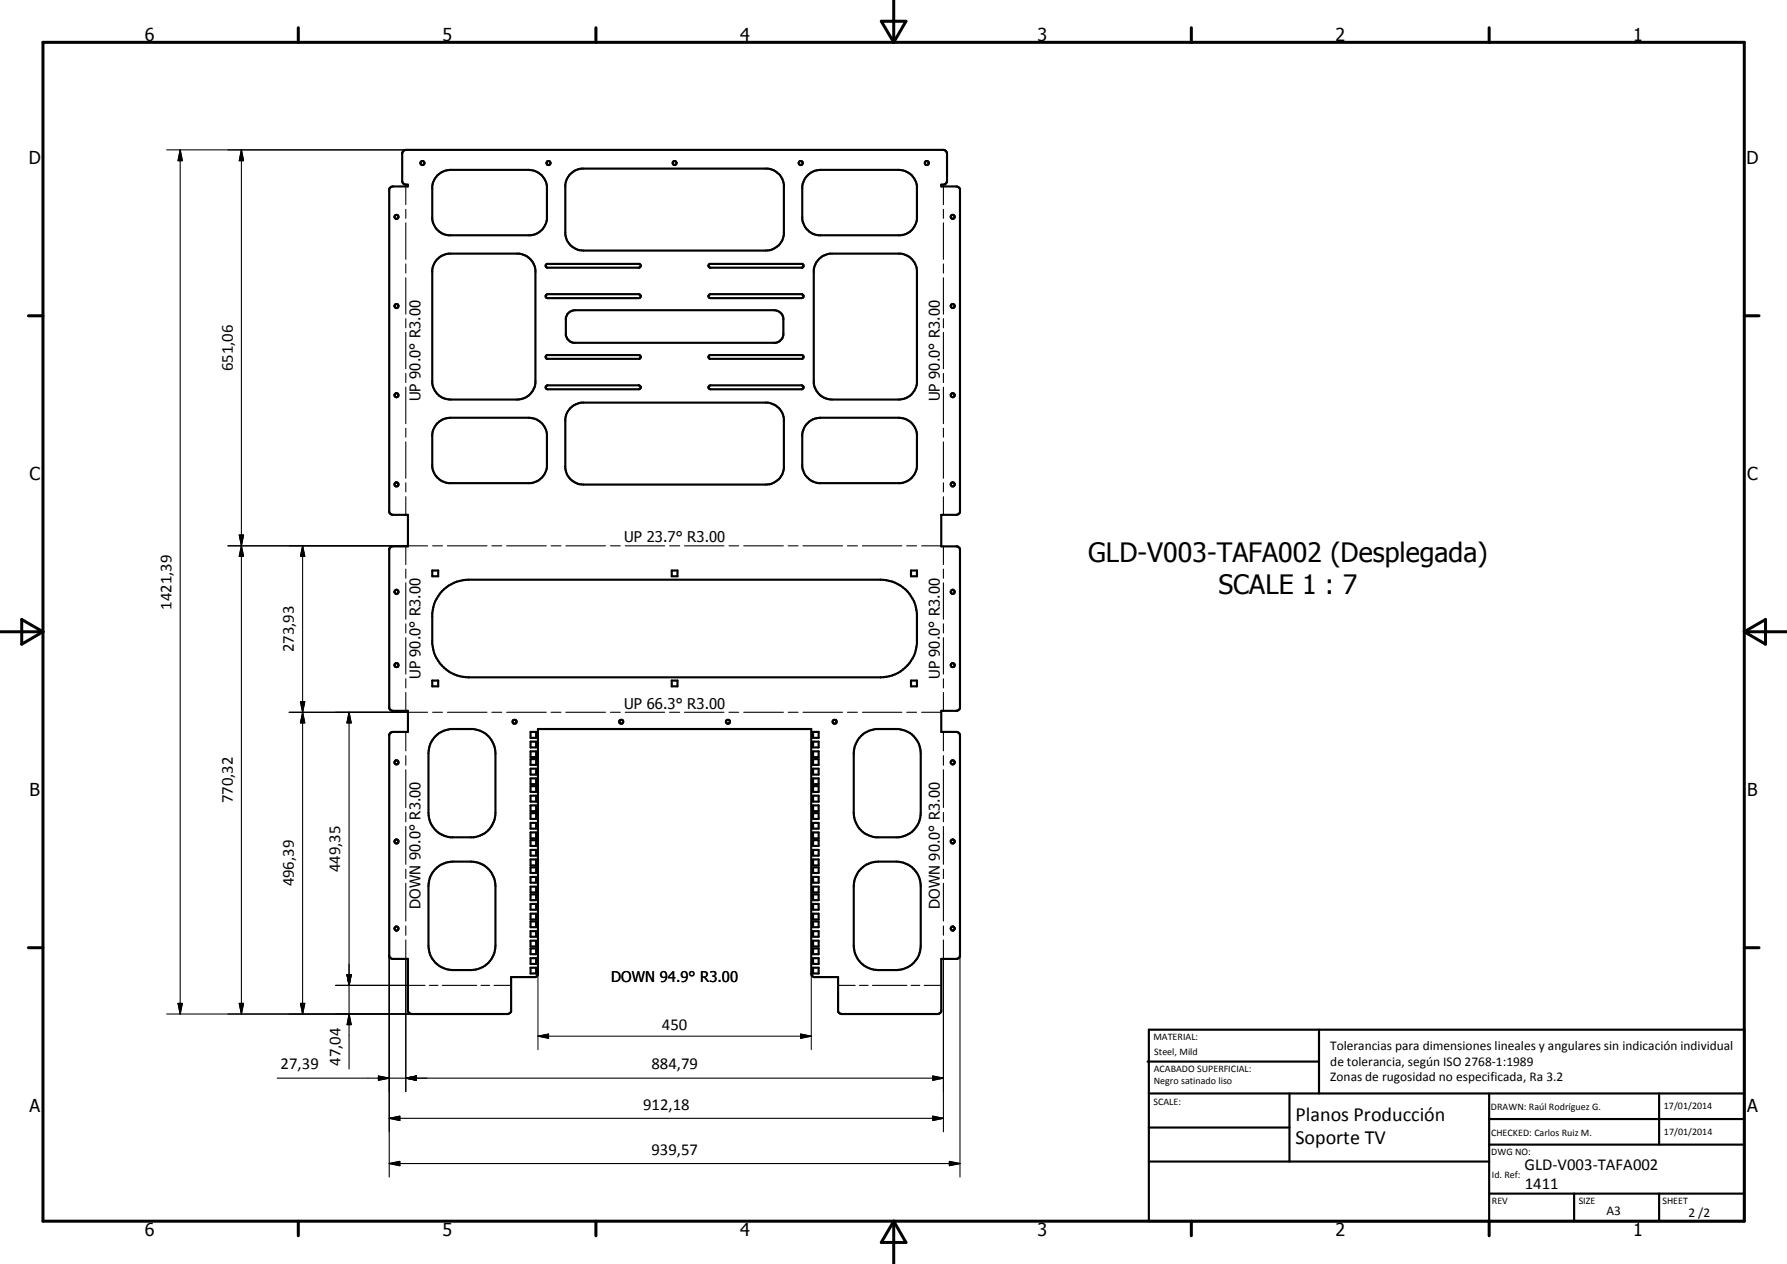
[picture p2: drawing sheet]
<svg xmlns="http://www.w3.org/2000/svg" width="420mm" height="297mm" viewBox="0 0 420 297" stroke-linecap="round" stroke-linejoin="round" font-family="sans-serif">
<g fill="none" stroke="#000" stroke-width=".51">
<path d="M94.8 35.5l.7-.3h126.3l.6 .3 .3 .6v6.4l-.3 .6-.4 .2-.7 .1v.4h3.6l.4 .1 .4 .5v76l-.2 .3-.6 .3h-3.6v7.4h3.8l.6 .6v37.4l-.4 .5-.4 .1h-3.6v5h3.6l.4 .1 .4 .5v52.1l-.6 .6h-3.8v12.4l-.4 .5-.4 .1h-22.8l-.6-.6v-8.1h-5.7l-.5-.4-.2-.4v-57.5h-64.2v57.5l-.1 .4-.6 .4h-5.6v8.1l-.7 .6h-22.7l-.8-.4-.1-.2v-12.4h-3.8l-.6-.6v-52.1l.4-.5 .5-.1h3.5v-5h-3.5l-.5-.1-.4-.5v-37.4l.6-.6h3.8v-7.4h-3.5l-.6-.3-.3-.3v-76l.4-.5 .5-.1h3.5v-.4l-.7-.1-.4-.2-.2-.6v-6.4zM102.9 41.2a4.4 4.4 0 0 1 3-1.3h18.4a4.4 4.4 0 0 1 4.3 3.8v7.8a4.3 4.3 0 0 1-3.8 3.8h-19.4a4.3 4.3 0 0 1-3.8-3.8v-7.8a4.2 4.2 0 0 1 1.3-2.5zM134.1 40.9a4.1 4.1 0 0 1 2.6-1.3h43.8a4.3 4.3 0 0 1 3.8 3.8v11.7a4.2 4.2 0 0 1-4.3 3.8h-42.8a4.3 4.3 0 0 1-4.3-3.8v-11.7l.4-1.4zM189.9 41.2l.3-.3a4.1 4.1 0 0 1 2.7-1h18.4a4.3 4.3 0 0 1 4.3 3.8v7.8a4.3 4.3 0 0 1-3.8 3.8h-19.4a4.3 4.3 0 0 1-3.8-3.8v-7.8l.7-1.7zM102.9 60.9l1.1-.9 1.4-.4h16.7a4.4 4.4 0 0 1 3.8 3.8v26.7a4.3 4.3 0 0 1-4.3 3.8h-15.7a4.4 4.4 0 0 1-4.3-3.8v-26.7l.5-1.4zM128.3 69.4l.5-.3h21.4l.3 .2 .2 .4-.2 .3-.3 .1h-21.4l-.5-.3zM128.3 62.2l.3-.2h21.7l.4 .5-.4 .4h-21.7l-.3-.2zM133.4 73.8l.8-.6 1-.3h46.8a2.24 2.24 0 0 1 2.2 1.8l-.1 4.4-.8 1.1-.9 .4-47.9-.1a2.19 2.19 0 0 1-1.5-1.7v-4.1zM166.7 69.3l.3-.2h21.5a.47 .47 0 0 1 .4 .5 .47 .47 0 0 1-.4 .5h-21.5l-.3-.1-.1-.3zM166.7 62.1l21.9-.1 .3 .5-.3 .4h-21.7l-.3-.4zM192.6 60.9l1.1-.9 1.4-.4h16.7a4.4 4.4 0 0 1 3.8 3.8v26.7a4.2 4.2 0 0 1-4.3 3.8h-15.7a4.4 4.4 0 0 1-4.3-3.8v-26.7l.5-1.4zM102.9 99.4l1.1-.8 1.9-.4h18.4a4.3 4.3 0 0 1 4.3 3.8v7.7a4.4 4.4 0 0 1-3.8 3.8h-19.4a4.4 4.4 0 0 1-3.8-3.8v-7.7l.5-1.4z"/>
<path d="M128.3 83.7l.3-.3h21.7l.4 .5-.4 .4h-21.7l-.3-.2zM128.3 90.8l.5-.2h21.4l.3 .1 .2 .4-.5 .4h-21.4l-.5-.3zM134.1 95.8l1.2-.8 1.4-.4h43.8a4.3 4.3 0 0 1 3.8 3.8v11.7a4.2 4.2 0 0 1-4.3 3.8h-42.8a4.3 4.3 0 0 1-4.3-3.8l.1-12.2a4 4 0 0 1 1.1-2.1zM166.7 90.7l.3-.1h21.5a.47 .47 0 0 1 .4 .4 .47 .47 0 0 1-.4 .5h-21.5l-.4-.4zM166.7 83.5l21.9-.1 .3 .5-.3 .4h-21.7l-.3-.4zM189.6 99.8l1.4-1.2 1.9-.4h18.4a4.3 4.3 0 0 1 4.3 3.8v7.7a4.4 4.4 0 0 1-3.8 3.8h-19.4a4.4 4.4 0 0 1-3.8-3.8v-7.7l.4-1.4zM101.6 134.1h1.4v1.3h-1.4zM103.9 139a8.6 8.6 0 0 1 6.3-2.8h96.8a8.6 8.6 0 0 1 8.6 7.9v7.2a8.6 8.6 0 0 1-8.6 7.9h-96.8a8.6 8.6 0 0 1-8.6-7.9v-7.2l.3-1.4a7.6 7.6 0 0 1 2-3.7zM157.9 134.1h1.4v1.3h-1.4zM214.2 134.1h1.4v1.3h-1.4zM101.6 159.9h1.4v1.4h-1.4zM157.9 159.9h1.4v1.4h-1.4z"/>
<path d="M214.2 159.9h1.4v1.4h-1.4zM102.4 173a5.4 5.4 0 0 1 3.5-1.7h5.4a5.8 5.8 0 0 1 5.2 5.7v14.1a5.8 5.8 0 0 1-5.2 5.7h-5.4a5.8 5.8 0 0 1-5.2-5.7v-14.1a5.5 5.5 0 0 1 1.7-4zM124.7 172h1.4v1.4h-1.4zM124.7 174.3h1.4v1.3h-1.4zM124.7 176.6h1.4v1.3h-1.4zM124.7 178.4h1.4v1.3h-1.4zM191.2 172h1.3v1.4h-1.3zM191.2 174.3h1.3v1.3h-1.3zM191.2 176.6h1.3v1.3h-1.3zM191.2 178.4h1.3v1.3h-1.3zM202.4 173a5.4 5.4 0 0 1 3.5-1.7h5.4a5.8 5.8 0 0 1 5.2 5.7v14.1a5.8 5.8 0 0 1-5.2 5.7h-5.4a5.8 5.8 0 0 1-5.2-5.7v-14.1a6 6 0 0 1 1.7-4zM124.7 180.6h1.4v1.4h-1.4z"/>
<path d="M124.7 182.9h1.4v1.4h-1.4zM124.7 184.7h1.4v1.4h-1.4zM124.7 187h1.4v1.4h-1.4zM124.7 189.3h1.4v1.3h-1.4zM124.7 191.1h1.4v1.3h-1.4zM124.7 193.4h1.4v1.3h-1.4zM124.7 195.6h1.4v1.4h-1.4zM124.7 197.4h1.4v1.4h-1.4zM124.7 199.7h1.4v1.4h-1.4zM191.2 180.6h1.3v1.4h-1.3zM191.2 182.9h1.3v1.4h-1.3zM191.2 184.7h1.3v1.4h-1.3z"/>
<path d="M191.2 187h1.3v1.4h-1.3zM191.2 189.3h1.3v1.3h-1.3zM191.2 191.1h1.3v1.3h-1.3zM191.2 193.4h1.3v1.3h-1.3zM191.2 195.6h1.3v1.4h-1.3zM191.2 197.4h1.3v1.4h-1.3zM191.2 199.7h1.3v1.4h-1.3zM102.4 204.2a5.7 5.7 0 0 1 4.1-1.7h4.3a5.8 5.8 0 0 1 5.7 5.7v14a5.8 5.8 0 0 1-5.7 5.8h-4.3a5.8 5.8 0 0 1-5.8-5.8v-14a5.5 5.5 0 0 1 1.7-4zM124.7 202h1.4v1.4h-1.4zM124.7 203.8h1.4v1.3h-1.4zM124.7 206.1h1.4v1.3h-1.4zM124.7 208.4h1.4v1.3h-1.4z"/>
<path d="M124.7 210.2h1.4v1.3h-1.4zM124.7 212.4h1.4v1.4h-1.4zM124.7 214.7h1.4v1.4h-1.4zM124.7 216.5h1.4v1.4h-1.4zM124.7 218.8h1.4v1.3h-1.4zM191.2 202h1.3v1.4h-1.3zM191.2 203.8h1.3v1.3h-1.3zM191.2 206.1h1.3v1.3h-1.3zM191.2 208.4h1.3v1.3h-1.3zM191.2 210.2h1.3v1.3h-1.3zM191.2 212.4h1.3v1.4h-1.3zM191.2 214.7h1.3v1.4h-1.3z"/>
<path d="M191.2 216.5h1.3v1.4h-1.3zM191.2 218.8h1.3v1.3h-1.3zM202.4 204.2a5.7 5.7 0 0 1 4-1.7h4.4a5.8 5.8 0 0 1 5.7 5.7v14a5.8 5.8 0 0 1-5.7 5.8h-4.4a5.8 5.8 0 0 1-5.7-5.8v-14l.3-1.7a5.3 5.3 0 0 1 1.4-2.3zM124.7 221.1h1.4v1.3h-1.4zM124.7 222.9h1.4v1.3h-1.4zM124.7 225.2h1.4v1.3h-1.4zM124.7 227.4h1.4v1.4h-1.4zM191.2 225.2h1.3v1.3h-1.3zM191.2 221.1h1.3v1.3h-1.3zM191.2 222.9h1.3v1.3h-1.3zM191.2 227.4h1.3v1.4h-1.3zM269.8 249.5h40.3"/>
<path d="M270.1 242h140v45h-140zM270.1 257h140M303.2 257v16M310.1 242v15M350.1 257v30M390.1 257v12M270.1 265h33.1M270.1 273h80M350.1 269h60M350.1 263h60M350.1 280.5h60M370.1 280.5v6.5"/>
<path d="M390.1 280.5v6.5"/>
<circle cx="99.3" cy="38.3" r=".47"/>
<circle cx="129" cy="38.3" r=".48"/>
<circle cx="158.6" cy="38.3" r=".46"/>
<circle cx="188.3" cy="38.3" r=".47"/>
<circle cx="217.9" cy="38.3" r=".48"/>
<circle cx="93.2" cy="51" r=".47"/>
<circle cx="224" cy="51" r=".47"/>
<circle cx="93.2" cy="71.9" r=".48"/>
<circle cx="224" cy="71.9" r=".47"/>
<circle cx="93.2" cy="92.9" r=".47"/>
<circle cx="224" cy="92.9" r=".47"/>
<circle cx="93.2" cy="113.8" r=".47"/>
<circle cx="224" cy="113.8" r=".47"/>
<circle cx="93.2" cy="139.1" r=".47"/>
<circle cx="224" cy="139.1" r=".47"/>
<circle cx="93.2" cy="156.3" r=".48"/>
<circle cx="224" cy="156.3" r=".48"/>
<circle cx="93.2" cy="179.1" r=".47"/>
<circle cx="121" cy="169.6" r=".48"/>
<circle cx="146.1" cy="169.6" r=".47"/>
<circle cx="171.2" cy="169.6" r=".47"/>
<circle cx="196.2" cy="169.6" r=".46"/>
<circle cx="224" cy="179.2" r=".47"/>
<circle cx="93.2" cy="197.7" r=".48"/>
<circle cx="224" cy="197.7" r=".48"/>
<circle cx="93.2" cy="218.2" r=".47"/>
<circle cx="224" cy="218.2" r=".47"/>
</g>
<g fill="none" stroke="#000" stroke-width=".25">
<path d="M39.2 35.2h56.3M42.4 35.2l.5 2.6h-1zM42.4 35.2v203.1M56.8 35.2l.5 2.6h-1.1zM56.8 35.2v203.1M95.4 43.8v4.3M95.4 49.2v2.1M95.4 52.4v8.6M221.8 43.8v4.3M221.8 49.2v2.1M221.8 52.4v8.6M95.4 62v2.2"/>
<path d="M95.4 65.3v8.5M95.4 74.9v2.1M95.4 78.1v8.6M221.8 62v2.2M221.8 65.3v8.5M221.8 74.9v2.1M221.8 78.1v8.6M95.4 87.8v2.1M95.4 91v8.6M221.8 87.8v2.1M221.8 91v8.6M95.4 100.6v2.1"/>
<path d="M95.4 103.8v8.6M95.4 113.5v2.1M95.4 116.7v4.3M221.8 100.6v2.1M221.8 103.8v8.6M221.8 113.5v2.1M221.8 116.7v4.3M53.6 128.3h46.9M56.2 125.7h1.1l-.5 2.6zM56.8 128.3l.5 2.4h-1.1zM71.2 128.3l.5 2.4h-1.1zM71.2 128.3v110"/>
<path d="M95.4 128.4v4.3M95.4 133.7v2.2M95.4 136.9v8.6M101.7 128.3h2.3M105.2 128.3h9.3M115.6 128.3h2.4M119.1 128.3h9.3M129.6 128.3h2.3M133 128.3h9.4M143.5 128.3h2.3M147 128.3h9.3M157.4 128.3h2.4"/>
<path d="M160.9 128.3h9.3M171.4 128.3h2.3M174.9 128.3h9.3M185.3 128.3h2.4M188.8 128.3h9.3M199.3 128.3h2.3M202.8 128.3h9.2M213.2 128.3h2.3M216.7 128.3h4.6M221.8 128.4v4.3M221.8 133.7v2.2M221.8 136.9v8.6"/>
<path d="M95.4 146.6v2.2M95.4 149.9v8.5M95.4 159.5v2.2M221.8 146.6v2.2M221.8 149.9v8.5M221.8 159.5v2.2M68 167.4h32.5M70.6 164.9h1.1l-.5 2.5zM70.6 164.9l1.1 5h-1.1l1.1-5zM71.2 167.4l.5 2.5h-1.1zM82.1 167.4l.5 2.5h-1zM82.1 167.4v83.8"/>
<path d="M95.4 162.7v4.3M95.4 172v4.4M95.4 177.6v2.2M101.7 167.4h2.3M105.2 167.4h9.3M115.6 167.4h2.4M119.1 167.4h9.3M129.6 167.4h2.3M133 167.4h9.4M143.5 167.4h2.3M147 167.4h9.3M157.4 167.4h2.4"/>
<path d="M160.9 167.4h9.3M171.4 167.4h2.3M174.9 167.4h9.3M185.3 167.4h2.4M188.8 167.4h9.3M199.3 167.4h2.3M202.8 167.4h9.2M213.2 167.4h2.3M216.7 167.4h4.6M221.8 162.7v4.3M221.8 172v4.4M221.8 177.6v2.2"/>
<path d="M95.4 180.9v8.9M95.4 190.9v2.2M95.4 194.2v8.9M221.8 180.9v8.9M221.8 190.9v2.2M221.8 194.2v8.9M95.4 204.3v2.2M95.4 207.6v8.9M95.4 217.6v2.2M221.8 204.3v2.2M221.8 207.6v8.9M221.8 217.6v2.2"/>
<path d="M39.2 238.3h57.6M41.9 235.8h1l-.5 2.5zM56.2 235.8h1.1l-.5 2.5zM70.6 235.8h1.1l-.5 2.5zM78.9 231.6h21M81.6 229.1h1l-.5 2.5zM82.1 238.3l.5 2.5h-1zM91.5 224.5v52.1M95.4 220.9v35.6M101 231.6h2M104 231.6h8.1M113.1 231.6h2"/>
<path d="M116.2 231.6h4M197.1 231.6h4M202.1 231.6h2M205.1 231.6h8.1M214.2 231.6h2.1M217.3 231.6h4M221.8 220.9v45.1M225.7 224.5v52.1M65.2 253.4h156.6M89 252.9l2.5 .5-2.5 .5zM95.4 253.4l2.5-.5v1zM219.3 252.9l2.5 .5-2.5 .5z"/>
<path d="M91.5 273.4l2.5-.5v1zM91.5 262.8l2.5-.5v1zM91.5 273.4h134.2M91.5 262.8h130.3M219.3 262.3l2.5 .5-2.5 .5zM223.2 272.9l2.5 .5-2.5 .5z"/>
</g>
<g fill="none" stroke="#000" stroke-width=".71">
<path d="M10.1 9.9h400v277.1h-400zM70.1 6.5v3.4M140.1 6.5v3.4M207.2 5h5.8l-2.9 4.9zM210.1 0v9.9M280.1 6.5v3.4M350.1 6.5v3.4M6.7 74.2h3.4M410.1 74.2h3.5M.1 148.5h10M5.1 145.6l5 2.9-5 2.9zM410.1 148.5h10"/>
<path d="M410.1 148.5l5-2.9v5.8zM6.7 222.7h3.4M410.1 222.7h3.5M70.1 287v3.4M140.1 287v3.4M210.1 287v10M210.1 287l2.9 5h-5.8zM280.1 287v3.4M350.1 287v3.4"/>
</g>
<g fill="#000">
<path d="M42.4 35.2l.5 2.6h-1zM56.8 35.2l.5 2.6h-1.1zM56.2 125.7h1.1l-.5 2.6zM56.8 128.3l.5 2.4h-1.1zM71.2 128.3l.5 2.4h-1.1zM70.6 164.9h1.1l-.5 2.5zM71.2 167.4l.5 2.5h-1.1zM82.1 167.4l.5 2.5h-1zM41.9 235.8h1l-.5 2.5zM56.2 235.8h1.1l-.5 2.5zM70.6 235.8h1.1l-.5 2.5zM81.6 229.1h1l-.5 2.5z"/>
<path d="M82.1 238.3l.5 2.5h-1zM89 252.9l2.5 .5-2.5 .5zM95.4 253.4l2.5-.5v1zM126.5 243.5l2.5-.5v1zM188.2 243l2.5 .5-2.5 .5zM219.3 252.9l2.5 .5-2.5 .5zM91.5 273.4l2.5-.5v1zM91.5 262.8l2.5-.5v1zM219.3 262.3l2.5 .5-2.5 .5zM223.2 272.9l2.5 .5-2.5 .5z"/>
</g>
<path d="M126.5 228.8v17.9M190.7 228.8v17.9M126.5 243.5l2.5-.5v1zM126.5 243.5h64.2M188.2 243l2.5 .5-2.5 .5z" fill="none" stroke="#000" stroke-width=".24"/>
<g font-size="6.3">
<text x="255.9" y="132">GLD-V003-TAFA002 (Desplegada)</text>
<text x="286.5" y="139.5">SCALE 1 : 7</text>
</g>
<g font-size="4.7">
<text x="304.6" y="263.5">Planos Producción</text>
<text x="304.6" y="268.9">Soporte TV</text>
</g>
<g font-size="4.2">
<text x="34" y="9.6">6</text>
<text x="104" y="9.6">5</text>
<text x="174" y="9.6">4</text>
<text x="244" y="9.6">3</text>
<text x="314" y="9.6">2</text>
<text x="384" y="9.6">1</text>
<text x="6.8" y="38.7">D</text>
<text x="410.6" y="38.7">D</text>
<text x="7" y="112.9">C</text>
<text x="410.8" y="112.9">C</text>
<text x="7" y="187.1">B</text>
<text x="410.8" y="187.1">B</text>
<text x="7" y="261.4">A</text>
<text x="410.8" y="261.4">A</text>
<text x="34" y="290.4">6</text>
<text x="104" y="290.4">5</text>
<text x="174" y="290.4">4</text>
<text x="244" y="290.4">3</text>
<text x="314" y="290.4">2</text>
<text x="384" y="290.4">1</text>
</g>
<g font-size="3.9">
<text x="54.7" y="87.2" transform="rotate(-90 54.7 87.2)">651,06</text>
<text x="40.3" y="143.3" transform="rotate(-90 40.3 143.3)">1421,39</text>
<text x="69.1" y="153.3" transform="rotate(-90 69.1 153.3)">273,93</text>
<text x="54.7" y="188.8" transform="rotate(-90 54.7 188.8)">770,32</text>
<text x="69.1" y="208.3" transform="rotate(-90 69.1 208.3)">496,39</text>
<text x="80" y="205" transform="rotate(-90 80 205)">449,35</text>
<text x="155.6" y="241.9">450</text>
<text x="66" y="251.3">27,39</text>
<text x="80" y="250.4" transform="rotate(-90 80 250.4)">47,04</text>
<text x="153.2" y="251.3">884,79</text>
<text x="151.2" y="260.8">912,18</text>
<text x="153.2" y="271.4">939,57</text>
<text x="358.5" y="275">GLD-V003-TAFA002</text>
<text x="358.5" y="279.4">1411</text>
</g>
<g font-size="3.5">
<text x="98.8" y="94.3" transform="rotate(-90 98.8 94.3)">UP 90.0° R3.00</text>
<text x="221" y="94.3" transform="rotate(-90 221 94.3)">UP 90.0° R3.00</text>
<text x="146.8" y="127.4">UP 23.7° R3.00</text>
<text x="98.8" y="159.6" transform="rotate(-90 98.8 159.6)">UP 90.0° R3.00</text>
<text x="221" y="159.6" transform="rotate(-90 221 159.6)">UP 90.0° R3.00</text>
<text x="146.8" y="166.5">UP 66.3° R3.00</text>
<text x="98.8" y="213.5" transform="rotate(-90 98.8 213.5)">DOWN 90.0° R3.00</text>
<text x="221" y="213.6" transform="rotate(-90 221 213.6)">DOWN 90.0° R3.00</text>
<text x="143.7" y="230.8">DOWN 94.9° R3.00</text>
</g>
<g font-size="3.1">
<text x="312.7" y="246.8">Tolerancias para dimensiones lineales y angulares sin indicación individual</text>
<text x="312.7" y="250.4">de tolerancia, según ISO 2768-1:1989</text>
<text x="312.7" y="254">Zonas de rugosidad no especificada, Ra 3.2</text>
<text x="377.7" y="285.6">A3</text>
<text x="397" y="285.9">2 /2</text>
</g>
<g font-size="2.4">
<text x="271.2" y="244.4">MATERIAL:</text>
<text x="271.3" y="252">ACABADO SUPERFICIAL:</text>
<text x="271.4" y="247.9">Steel, Mild</text>
<text x="271.3" y="254.6">Negro satinado liso</text>
<text x="271.2" y="259.7">SCALE:</text>
<text x="350.6" y="260.8">DRAWN: Raúl Rodríguez G.</text>
<text x="391.2" y="260.6">17/01/2014</text>
<text x="350.6" y="267">CHECKED: Carlos Ruiz M.</text>
<text x="391.2" y="266.7">17/01/2014</text>
<text x="350.6" y="271.4">DWG NO:</text>
<text x="350.8" y="276.9">Id. Ref:</text>
<text x="350.8" y="282.8">REV</text>
<text x="371.2" y="282.9">SIZE</text>
<text x="390.9" y="282.9">SHEET</text>
</g>
</svg>
